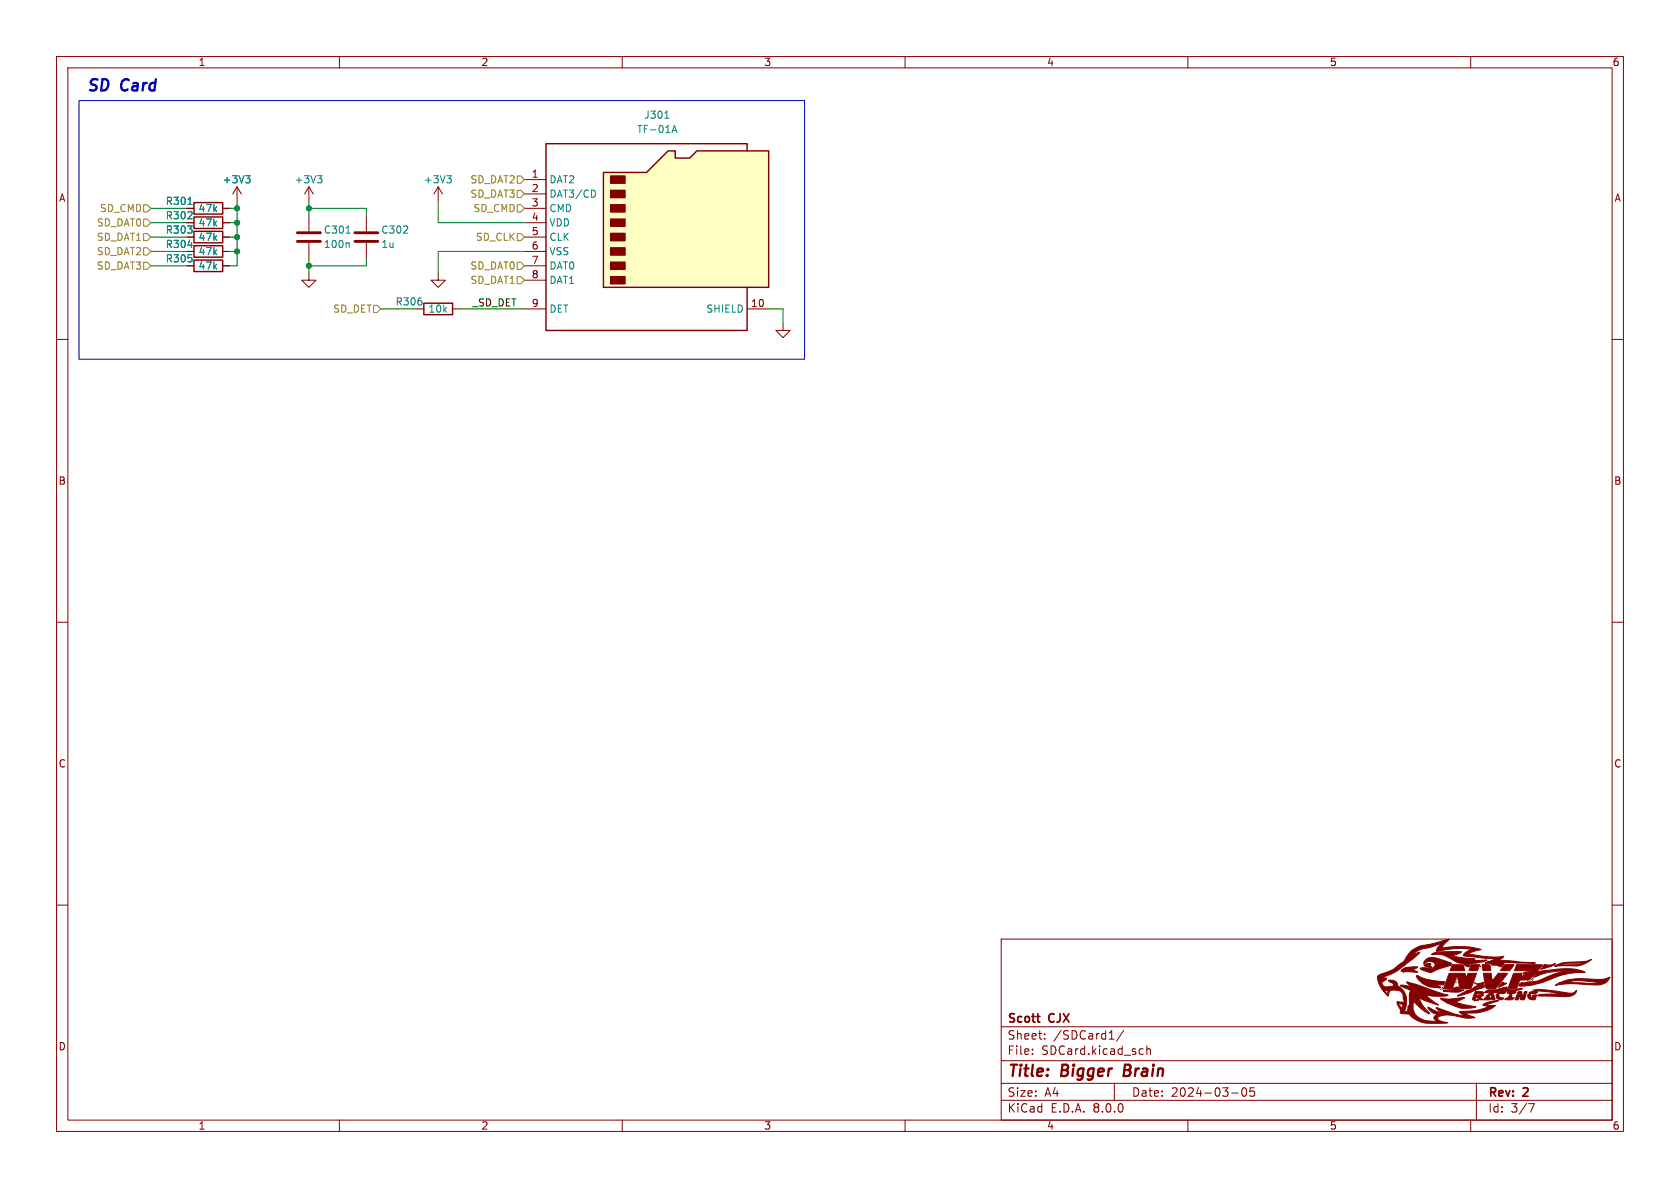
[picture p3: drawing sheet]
<svg xmlns="http://www.w3.org/2000/svg" width="297mm" height="210mm" viewBox="0 0 297 210" stroke-linecap="round" stroke-linejoin="round" font-family="sans-serif">
<path d="M0 0h297v210h-297z" fill="#fff" stroke="#fff" stroke-width=".18"/>
<g fill="none" stroke="#840000" stroke-width=".18">
<path d="M10 10h277v190h-277zM12 12h273v186h-273zM60 10v2M110 10v2M160 10v2M210 10v2M260 10v2M33 36.8h1.3M39.4 36.8h1.2M41.9 33l-.8 1.3M41.9 33v2.6M41.9 33l.8 1.3"/>
<path d="M54.6 33l-.8 1.3M54.6 33v2.6M54.6 38.1v2.8M54.6 33l.8 1.3M64.8 38.1v2.8M77.5 33l-.8 1.3M77.5 33v2.6M77.5 33l.7 1.3M10 60h2M33 47h1.3M39.4 47h1.2M54.6 48.3v1.2h1.3l-1.3 1.3-1.3-1.3h1.3"/>
<path d="M54.6 42.9v2.8M64.8 42.9v2.8M73.7 54.6h1.2M77.5 48.3v1.2h1.2l-1.2 1.3-1.3-1.3h1.3M80 54.6h1.3M138.4 57.2v1.2h1.3l-1.3 1.3-1.2-1.3h1.2M285 60h2M10 110h2M285 110h2M10 160h2M285 160h2M177 166h108v32h-108z"/>
<path d="M60 198v2M110 198v2M160 198v2M177 194.5h108M177 191.5h108M177 187.5h108M177 181.5h108M182.5 186.3v.1M182.5 185.5v.1M184.7 183.6v.1M184.7 182.8v.1M196.1 183.7h.9"/>
<path d="M197 191.5v3M198.7 182.1l-1.3 2M202 185.4l.1 .1M202.1 186.3l-.1 .1M202.7 184.9v1.5M202.7 185.5l.3-.1 .3 .1 .1 .9M210 198v2M217.7 193.2h1.2M219.7 192.4l.2-.1a.81 .81 0 0 1 .6 .6 .81 .81 0 0 1-.3 .8l-.2 .1a.81 .81 0 0 1-.3-1.4zM221.7 192.3h-.7v.7l.2-.1h.5l.1 .3-.1 .5-.2 .1-.5-.1M260 198v2M261 191.5v6.5"/>
<path d="M270.2 195.1h1l-.6 1.5"/>
</g>
<path d="M198.9 188.2l-.3 2h.8" fill="none" stroke="#840000" stroke-width=".4"/>
<path d="M33.2 36.1h.8M43.4 31.1h.8l-.4 .4M44 31.5l.2 .3v.3l-.2 .2M56.1 31.1h.8l-.4 .4M56.7 31.5l.2 .3v.3l-.2 .2M79 31.1h.8l-.5 .4M79.5 31.5l.3 .3v.3l-.3 .2M61.2 41.2h.7M61.6 42.9l.1 .2v.7" fill="none" stroke="#008484" stroke-width=".18"/>
<path d="M52.6 42.7h4M52.6 41.1h4M62.7 42.7h4.1M62.7 41.1h4.1" fill="none" stroke="#840000" stroke-width=".51"/>
<path d="M34.3 35.8h5.1v2h-5.1zM34.3 46h5.1v2h-5.1zM74.9 53.6h5.1v2h-5.1z" fill="none" stroke="#840000" stroke-width=".25"/>
<g fill="#840000" stroke="#840000" stroke-width=".18">
<path d="M260.7 173.7l.1 .1z"/>
<path d="M260.8 173.8l.2 .1z"/>
<path d="M257.4 173.6v.1z"/>
<path d="M256.7 170.5l2 .1 .2 1h-2.5z"/>
<path d="M261.8 170.8l-.1 .1z"/>
<path d="M265.7 173.6l.1 .2z"/>
<path d="M269.5 175.3h.5a.31 .31 0 0 1-.2 .3 .31 .31 0 0 1-.4-.1z"/>
<path d="M263.4 175.4l.5-.1 .1 .3h-.8z"/>
<path d="M268.4 175.3a.41 .41 0 0 1 .7 .3h-.8z"/>
<path d="M260.8 175.3h.4a1.14 1.14 0 0 1 1.1 .2l-.2 .1h-1.4z"/>
<path d="M260.1 170.5l1.5 .1-.4 1-1.5-.1z"/>
<path d="M266 170.5l1.7 .1-.8 1h-1.6z"/>
<path d="M262 170.5h.7a.57 .57 0 0 1 .7 .1 .57 .57 0 0 1 .1 .7v.3h-1.3z"/>
<path d="M264.7 175.5a2.43 2.43 0 0 1 1.6-.2 .74 .74 0 0 1-1 .3z"/>
<path d="M264.5 175.8h.4a.64 .64 0 0 0 .9 .6h.1a.76 .76 0 0 1-1 .3 .76 .76 0 0 1-.4-.9z"/>
<path d="M266.6 175.4l.3-.1h1.1a.5 .5 0 0 1-.8 .3h-.7z"/>
<path d="M270.3 175.5a2.22 2.22 0 0 1 1.5-.2 .72 .72 0 0 1-.9 .3h-.6z"/>
<path d="M265.6 173.7l.8 .1-1.5 .8z"/>
<path d="M260.6 176.9h.4l.1-.2-.2 .1 .3-.1 .2 .1z"/>
<path d="M268.1 170.5h4.3l.3 .1-.1 .1a1.22 1.22 0 0 1-1.1 .9h-3.8z"/>
<path d="M251.8 170.6a1.17 1.17 0 0 1 1.2-.1l-.2 .1 .3 .5-1.1-.3z"/>
<path d="M266.1 176.6l.1-.1a.68 .68 0 0 0 .7-.7h.4l-.1 .6h.5a1.5 1.5 0 0 1-1.7 .3z"/>
<path d="M267.6 172.1h1.5l-.2 .7 .7-.7h1.9l-1.2 1.1-1.6 .1-.6 1.5h-1.5z"/>
<path d="M270.1 175.8h.4a.46 .46 0 0 0 .5 .5v-.1l-.1-.1a.53 .53 0 0 1 .7-.1l-.2 .7a.94 .94 0 0 1-1.3-.9z"/>
<path d="M273 170.6v-.1a2.83 2.83 0 0 0 2-.2v.1a4.9 4.9 0 0 1-2.6 .9l.3-.2z"/>
<path d="M268.2 175.8h.8l.2 .2a.37 .37 0 0 1 .6-.1l-.3 .8h-.7l-.1-.7-.3 .7h-.5z"/>
<path d="M262.9 175.9l.6-.1-.3 .5 .5 .1-.1-.6h.4l.2 .9h-.4l-.1-.2a.73 .73 0 0 1-.8 .2h-.6z"/>
<path d="M255.2 175.1l1.6-.2a.84 .84 0 0 1 1-.4 .65 .65 0 0 0 .9 .5h.1a5.5 5.5 0 0 1-3.4 .3z"/>
<path d="M262.2 172.1h1.4l.2 1.2 1.1-1.2h1.6l-1.4 1.8a1.44 1.44 0 0 1-1.8 .9h-.5l-.1-.3z"/>
<path d="M260.6 175.8h.5l-.1 .2 1.2-.2a.49 .49 0 0 1-.5 .4l.4 .5a1.2 1.2 0 0 1-1.1-.5 .49 .49 0 0 1-.7 .5z"/>
<path d="M247.7 171.5l.1-.1 .9 .1 .4-.2-1.2 .1a4.2 4.2 0 0 1 2.7-.4l-.7 .4 .7 .5-2.7-.1-.1-.1z"/>
<path d="M256.2 172.1h2.8l.2 .7 .3-.7 1.5-.1-1 2.8h-1.9l-.5-2.3-.9 2.3h-1.5z"/>
<path d="M250.5 172.4a13.4 13.4 0 0 0 4.9 1.2l-.2 .5h-1.2l-1.3-.3 2 .7a3.9 3.9 0 0 1-3.4-.8h1.3h-1.3l-.6-.6z"/>
<path d="M252.1 169.6a2.5 2.5 0 0 1 2.5 0l1.9 .7a.38 .38 0 0 1-.3 .5l-2.7 .9a1.68 1.68 0 0 1-1.8-.1l-.6-.4a3.1 3.1 0 0 1 2.1 .1l.3-.3a.52 .52 0 0 0 .2-.6 .52 .52 0 0 0-.6-.4 1.58 1.58 0 0 0-1.4 .4l.1-.4z"/>
<path d="M254.7 176.5a16.4 16.4 0 0 0 4.2-.2v.1l-1.5 .8 1.2 .3 2.3 .5a6.5 6.5 0 0 1-5.4-.9l-.6-.4z"/>
<path d="M274.9 170.8l.4-.2 3.9-.1 .9-.3h-.2a19.8 19.8 0 0 0-4.6 .4l1.4-.5 3.5 .1-3.5-.1 3.5-.1 1.1-.4a4.4 4.4 0 0 1-3.3 1.1z"/>
<path d="M271.2 175a34.2 34.2 0 0 1 6.5 .6l.5-.1 .5-.4a1.42 1.42 0 0 1-1.7 1.1l-5.2-.2a2.25 2.25 0 0 1 1.7-.3l2.8 .1-1.9-.4z"/>
<path d="M257.7 176l1.6-.8h.9h-.9l.3-.2a1.28 1.28 0 0 0 1.1-.5l.5-.4-.1-.2 1.2-.2 .1 .6a1 1 0 0 1-1 .6l-.9 .2a6.4 6.4 0 0 1-2.8 1z"/>
<path d="M253.1 168.6a13.4 13.4 0 0 1 5.2-.4l.1 .1-.5 .3-1.3 .4 4.2 .5-.7 .3 2.8-.1-.7 .3-1.6 .3a.66 .66 0 0 0-.9 .6h-.1a.73 .73 0 0 1-.8-.6 4.2 4.2 0 0 1-2.7-1 4.4 4.4 0 0 0-3-.5z"/>
<path d="M275 174.1l.7-.3 2.7-.1a16.2 16.2 0 0 0 4.5 0l-.7-.1a13.1 13.1 0 0 0-4.9 0l-.6 .2h-1a11 11 0 0 1 6.1-.7 4.8 4.8 0 0 0 2.8-.4 2.57 2.57 0 0 1-3 1.4 20.3 20.3 0 0 0-6.6 .1z"/>
<path d="M262.4 175.4h.6l-.4-.1a1.45 1.45 0 0 1 1.5-.3l2.3-.5v.5h.9a.92 .92 0 0 0 1-.2h.9l-2.7 .5-.1-.1a3.2 3.2 0 0 0-2.1 .2h-.1l-.1-.2 .6 .1-.6-.1a.89 .89 0 0 0-1.1 .3z"/>
<path d="M269.4 172l.7-.2 2.4-.2a21.8 21.8 0 0 1 6.6-.1l.5 .1a.48 .48 0 0 1 .6 .3 14.2 14.2 0 0 0-7.1 1.6l-.7 .3a10.6 10.6 0 0 1-3.9 .5 .68 .68 0 0 1 .6-.6l-.1 .1 1.3-.2a6.7 6.7 0 0 0 3.7-1.1l1.9-.7 1.6-.2-.5-.1a12.7 12.7 0 0 0-4.5 .8l-1.4 .4 .5-.5v-.2l-1.1-.1a1.29 1.29 0 0 0-1.2 .2z"/>
<path d="M243.6 172.5l.9-.4a8.5 8.5 0 0 0 3.9-2.5 4.9 4.9 0 0 1 4.4-2.7l1.2-.3 1.1 .1-1.1-.1 2.2-.6-1.1 1.1-.2 .4h.3a14.9 14.9 0 0 1 6.7 .3l-1.3 .4-1.1 .4 .2 .1a21 21 0 0 0 6.2 .4l-.4 .3-.9 .6a16.9 16.9 0 0 1 5 .1l1.8 .1h-3.4h-.4v-.1h.1h-.1a2.44 2.44 0 0 1-1.7 0h-.9l.9 .3a.59 .59 0 0 1-.9 .4l-.2-.1h.3l-1.3-.1-.4-.3h-.9l.5-.2h4.4h-4.4l.1-.1 5.6 .1h-.7h.1l-.3-.1h-4.7l1.6-.6h-2.3l-3.7-.5a2.03 2.03 0 0 1 2-1.1 18 18 0 0 0-6.7 .4 1.76 1.76 0 0 1 1-1.5l-2.4 .8a4.5 4.5 0 0 0-3.3 1.7l1-.7 .7-.1-.9 .9-2.2 1.7a11.7 11.7 0 0 1-3.4 1.8l.6 .2-.8 .6a.93 .93 0 0 0 1.4 .8l.5-.1 .2-.3-1-.6a1.24 1.24 0 0 1 1.8 .9 3.5 3.5 0 0 1 1.1 4.5l1-.2-.5-.1 .3-.4h-.2l.3-.5v-1.8l.2-.7-1.8-.9 .3-.1 1.5 .3-.7-.7v-.1l7.3 2.3a10.1 10.1 0 0 1-3.9 0l2.2 1.8-3.4-1.2a7.1 7.1 0 0 0 1.9 2.7 7.1 7.1 0 0 1-2.9-2.1 2.48 2.48 0 0 0 2.3 3.3l1.9 .2-.6-.6a.72 .72 0 0 1 .7-.6 2.25 2.25 0 0 1-1.8-1.4l.2 .1a4.2 4.2 0 0 0 2.6 .9 1.38 1.38 0 0 1-1.3-.9l3.1 1.1 2 .5-.9-.9a11.2 11.2 0 0 0 5.1-.9l-1.1-.2a5.2 5.2 0 0 1 2.9-.8l-2.4 .7 1.8 .1-.3 .3a8.7 8.7 0 0 1-5.1 1.1l1.7 .8-1.3 .1-1.4-.3a4.8 4.8 0 0 0-3.8 .1l-.1 .2a1.79 1.79 0 0 0 1.7 .7l.1 .1-2.2 .1a5.2 5.2 0 0 1-4.6-1.6l-1.2-.1-.4-.2a.85 .85 0 0 0-.3-1l-.2-.6h.2l.6 .8 .3-.6-.8-.3-.3 .1v-.3h1.3l-.2-.5a1.38 1.38 0 0 0-1.7-1.6 .89 .89 0 0 0-1 1.1l-.9-.9h.3l.5 .5a.37 .37 0 0 0 .1-.4 .37 .37 0 0 0-.4-.2l-.5 .1a3.2 3.2 0 0 1-.9-2.7z"/>
</g>
<path d="M106.7 30.5h7.6l3.8-3.8h1.3v1.2h2.5l1.3-1.2h12.7v24.1h-29.2z" fill="#ffffc2"/>
<g fill="#840000" stroke="#840000" stroke-width=".25">
<path d="M107.9 48.9h2.6v1.3h-2.6z"/>
<path d="M107.9 46.4h2.6v1.2h-2.6z"/>
<path d="M107.9 43.8h2.6v1.3h-2.6z"/>
<path d="M107.9 41.3h2.6v1.2h-2.6z"/>
<path d="M107.9 38.7h2.6v1.3h-2.6z"/>
<path d="M107.9 36.2h2.6v1.3h-2.6z"/>
<path d="M107.9 33.7h2.6v1.2h-2.6z"/>
<path d="M107.9 31.1h2.6v1.3h-2.6z"/>
</g>
<path d="M34.3 38.4h5.1v2h-5.1zM106.7 30.5h7.6l3.8-3.8h1.3v1.2h2.5l1.3-1.2h12.7v24.1h-29.2zM132.1 26.7v-1.3h-35.6v33h35.6v-7.6M34.3 43.4h5.1v2.1h-5.1zM34.3 40.9h5.1v2h-5.1z" fill="none" stroke="#840000" stroke-width=".25"/>
<g fill="none" stroke="#840000" stroke-width=".18">
<path d="M33 36.8h1.3M33 39.4h1.3M39.4 36.8h1.2M39.4 39.4h1.2M92.7 31.8h3.8M92.7 34.3h3.8M92.7 36.8h3.8M92.7 39.4h3.8M33 41.9h1.3M33 44.5h1.3M33 47h1.3M39.4 41.9h1.2"/>
<path d="M39.4 44.5h1.2M39.4 47h1.2M92.7 54.6h3.8M92.7 41.9h3.8M92.7 44.5h3.8M92.7 47h3.8M92.7 49.5h3.8M132.1 54.6h3.8"/>
</g>
<path d="M33.2 36.1h.8M43.4 31.1h.8l-.4 .4M44 31.5l.2 .3v.3l-.2 .2M105.1 33.7l.2 .4-.2 .7M117.5 20.9h.8M118.8 23.4l.4-1.2 .5 1.2M118.9 23.1h.6M33.2 43.3h.8" fill="none" stroke="#008484" stroke-width=".18"/>
<path d="M25.4 36.2h.6l.7 .6-.7 .7h-.6zM25.4 38.7h.6l.7 .7-.7 .6h-.6zM91.4 36.2h.7l.6 .6-.6 .7h-.7zM91.4 33.7h.7l.6 .6-.6 .6h-.7zM91.4 31.1h.7l.6 .7-.6 .6h-.7zM25.4 46.4h.6l.7 .6-.7 .6h-.6zM25.4 43.8h.6l.7 .7-.7 .6h-.6zM25.4 41.3h.6l.7 .6-.7 .6h-.6zM66 54h.7l.6 .6-.6 .6h-.7zM91.4 46.4h.7l.6 .6-.6 .6h-.7zM91.4 41.3h.7l.6 .6-.6 .6h-.7zM91.4 48.9h.7l.6 .6-.6 .7h-.7z" fill="none" stroke="#848400" stroke-width=".18"/>
<path d="M14 17.8h128.2v45.7h-128.2z" fill="none" stroke="#0000c2" stroke-width=".18"/>
<g fill="none" stroke="#008400" stroke-width=".18">
<path d="M26.7 39.4h6.3M26.7 36.8h6.3M40.6 39.4h1.3M40.6 36.8h1.3M41.9 35.6v11.4h-1.3M54.6 35.6v2.5M54.6 36.8h10.2v1.3M77.5 35.6v3.8h15.2M26.7 41.9h6.3M26.7 44.5h6.3M26.7 47h6.3M40.6 41.9h1.3"/>
<path d="M40.6 44.5h1.3M54.6 45.7v2.6M64.8 45.7v1.3h-10.2M67.3 54.6h6.4M81.3 54.6h11.4M92.7 44.5h-15.2v3.8M135.9 54.6h2.5v2.6"/>
</g>
<g fill="#008400" stroke="#008400" stroke-width=".18">
<circle cx="41.9" cy="36.8" r=".46"/>
<circle cx="41.9" cy="39.4" r=".46"/>
<circle cx="41.9" cy="41.9" r=".46"/>
<circle cx="54.6" cy="36.8" r=".46"/>
<circle cx="54.6" cy="47" r=".46"/>
<circle cx="41.9" cy="44.5" r=".46"/>
</g>
<g font-size="2.8" fill="#0000c2">
<text x="15.2" y="16.3">SD</text>
<text x="21.5" y="16.3">Card</text>
</g>
<g font-size="2.8" fill="#840000">
<text x="178" y="190.9">Title:</text>
<text x="187.7" y="190.9">Bigger</text>
<text x="199.5" y="190.9">Brain</text>
</g>
<g font-size="2.1" fill="#840000">
<text x="178" y="184">Sheet:</text>
<text x="178" y="181.2">Scott</text>
<text x="185.5" y="181.2">CJX</text>
<text x="186.2" y="184">/SDCard1/</text>
<text x="178" y="186.7">File:</text>
<text x="184.1" y="186.7">SDCard.kicad_sch</text>
<text x="178" y="196.9">KiCad</text>
<text x="178" y="194.1">Size:</text>
<text x="184.7" y="194.1">A4</text>
<text x="185.7" y="196.9">E.D.A.</text>
<text x="193.3" y="196.9">8.0.0</text>
<text x="200" y="194.1">Date:</text>
<text x="207" y="194.1">2024-03-05</text>
<text x="263" y="194.3">Rev:</text>
<text x="263" y="196.9">Id:</text>
<text x="267.1" y="196.9">3/7</text>
<text x="269.4" y="194.3">2</text>
</g>
<g font-size="1.8" fill="#840000">
<text x="35" y="11.9">1</text>
<text x="85" y="11.9">2</text>
<text x="135" y="11.9">3</text>
<text x="185" y="11.9">4</text>
<text x="235" y="11.9">5</text>
<text x="285" y="11.9">6</text>
<text x="10.3" y="35.9">A</text>
<text x="93.9" y="31.5">1</text>
<text x="93.9" y="34">2</text>
<text x="285.3" y="35.9">A</text>
<text x="93.9" y="36.6">3</text>
<text x="93.9" y="39.1">4</text>
<text x="93.9" y="41.7">5</text>
<text x="93.9" y="44.2">6</text>
<text x="93.9" y="46.7">7</text>
<text x="93.9" y="49.3">8</text>
<text x="93.9" y="54.4">9</text>
<text x="132.7" y="54.4">10</text>
<text x="10.3" y="85.9">B</text>
<text x="285.3" y="85.9">B</text>
<text x="10.3" y="135.9">C</text>
<text x="285.3" y="135.9">C</text>
<text x="10.3" y="185.9">D</text>
<text x="285.3" y="185.9">D</text>
<text x="35" y="199.9">1</text>
<text x="85" y="199.9">2</text>
<text x="135" y="199.9">3</text>
<text x="185" y="199.9">4</text>
<text x="235" y="199.9">5</text>
<text x="285" y="199.9">6</text>
</g>
<g font-size="1.8" fill="#008484">
<text x="112.5" y="23.7">TF-01A</text>
<text x="113.8" y="21.2">J301</text>
<text x="39.3" y="32.6">+3V3</text>
<text x="52" y="32.6">+3V3</text>
<text x="74.8" y="32.6">+3V3</text>
<text x="97" y="32.6">DAT2</text>
<text x="97" y="35.2">DAT3/CD</text>
<text x="29.2" y="36.4">R301</text>
<text x="29.2" y="39">R302</text>
<text x="29.2" y="41.5">R303</text>
<text x="35" y="37.7">47k</text>
<text x="35" y="40.2">47k</text>
<text x="57.2" y="41.5">C301</text>
<text x="67.3" y="41.5">C302</text>
<text x="97" y="37.7">CMD</text>
<text x="97" y="40.2">VDD</text>
<text x="29.2" y="46.6">R305</text>
<text x="29.2" y="44">R304</text>
<text x="35" y="47.9">47k</text>
<text x="35" y="45.3">47k</text>
<text x="35" y="42.8">47k</text>
<text x="57.2" y="44">100n</text>
<text x="67.3" y="44">1u</text>
<text x="97" y="42.8">CLK</text>
<text x="97" y="45.3">VSS</text>
<text x="97" y="47.9">DAT0</text>
<text x="97" y="50.4">DAT1</text>
<text x="69.8" y="54.2">R306</text>
<text x="75.6" y="55.5">10k</text>
<text x="97" y="55.5">DET</text>
<text x="124.8" y="55.5">SHIELD</text>
</g>
<g font-size="1.8" fill="#848400">
<text x="83.1" y="35.2">SD_DAT3</text>
<text x="83.1" y="32.6">SD_DAT2</text>
<text x="17" y="40.2">SD_DAT0</text>
<text x="17.6" y="37.7">SD_CMD</text>
<text x="83.6" y="37.7">SD_CMD</text>
<text x="17" y="47.9">SD_DAT3</text>
<text x="17" y="45.3">SD_DAT2</text>
<text x="17" y="42.8">SD_DAT1</text>
<text x="83.1" y="47.9">SD_DAT0</text>
<text x="84" y="42.8">SD_CLK</text>
<text x="83.1" y="50.4">SD_DAT1</text>
<text x="58.8" y="55.5">SD_DET</text>
</g>
<text font-size="1.8" x="83.4" y="54.3">_SD_DET</text>
</svg>
